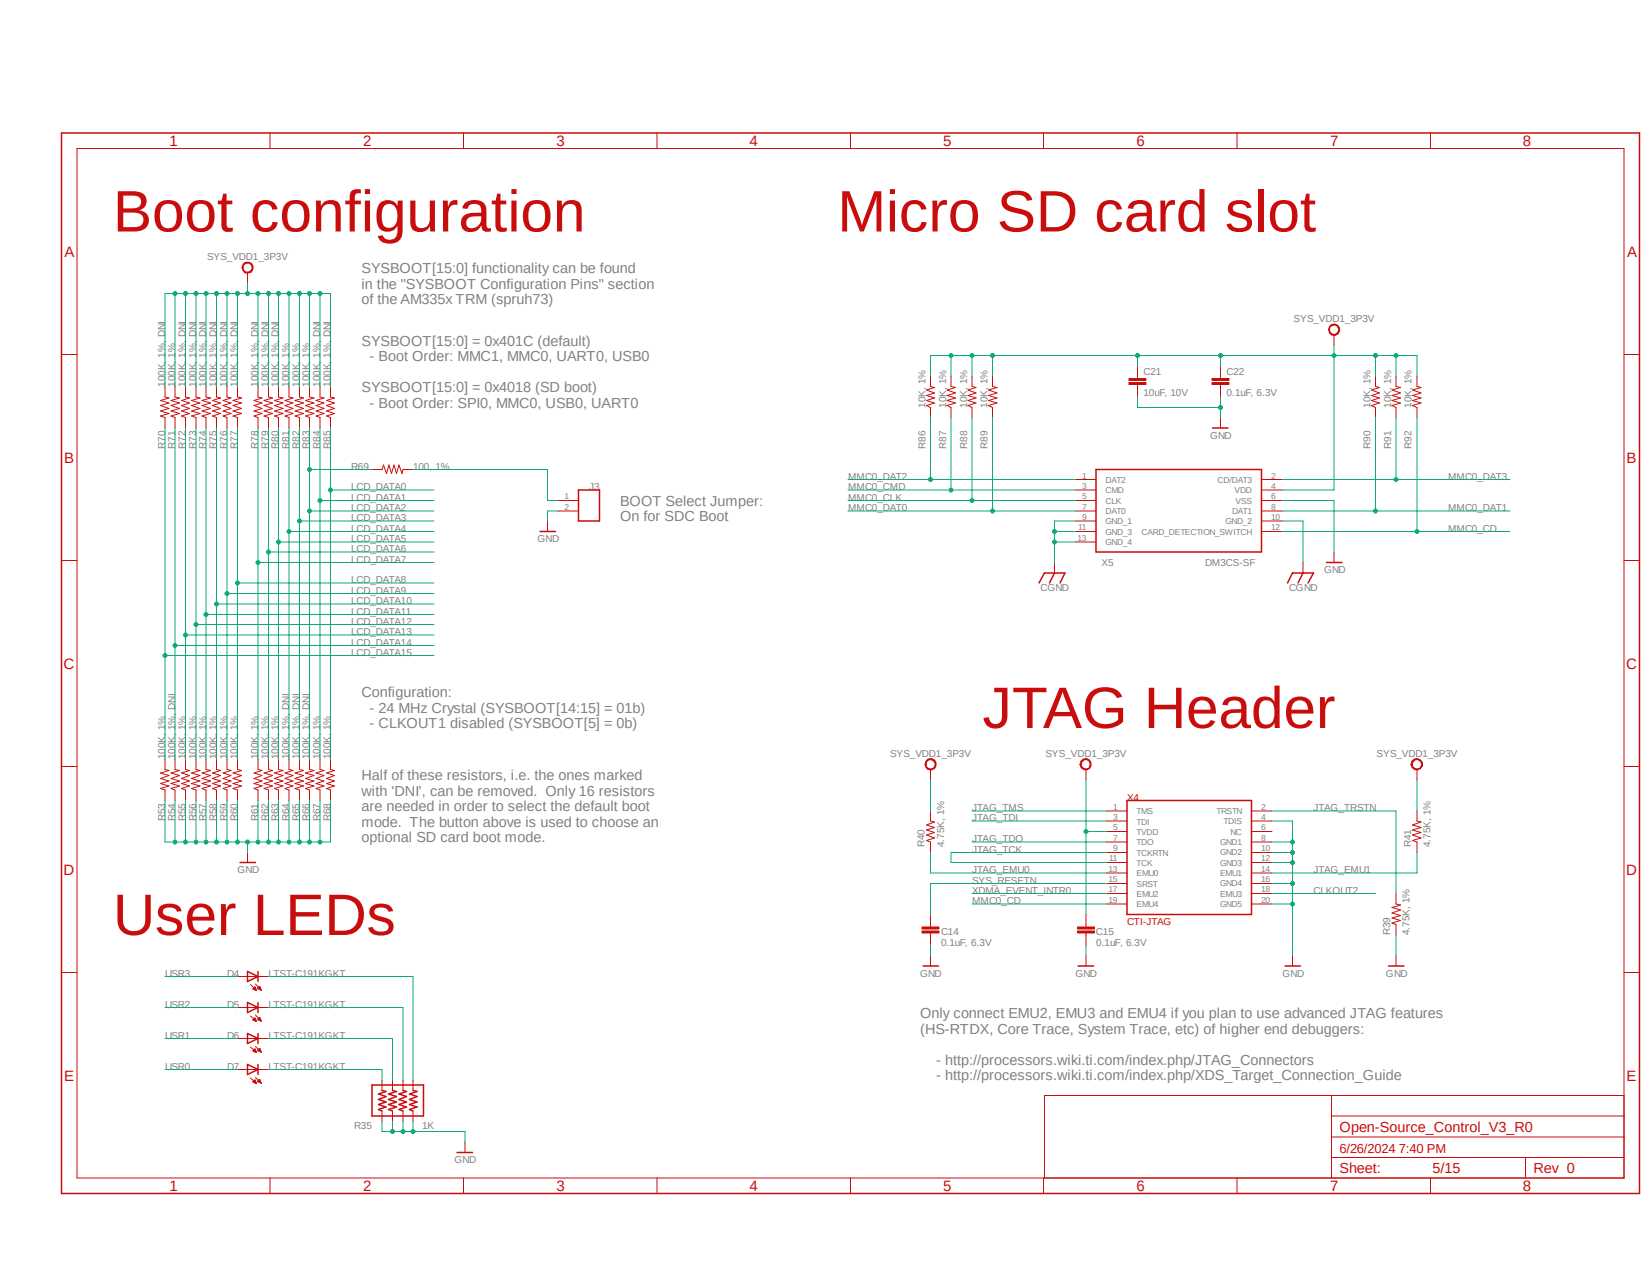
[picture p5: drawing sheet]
<svg xmlns="http://www.w3.org/2000/svg" width="279mm" height="216mm" viewBox="0 0 279 216" stroke-linecap="round" stroke-linejoin="round" font-family="sans-serif">
<path d="M59.6 8.4l-51.2 64.5M228.3 8.4l51.2 64.5" fill="none" stroke="#fff" stroke-width=".17"/>
<g fill="none" stroke="#c90d0c" stroke-width=".17">
<path d="M13 25.1h262v174.4h-262zM45.7 22.5v2.6M78.5 22.5v2.6M111.3 22.5v2.6M144 22.5v2.6M176.7 22.5v2.6M209.5 22.5v2.6M242.2 22.5v2.6M10.4 60h2.6M27.9 65.4v1.8l.7 .2-1.4 .4 1.4 .4-1.4 .5 1.4 .5-1.4 .4 1.4 .4-1.4 .4 .7 .3v1.8M29.6 65.4v1.8l.8 .2-1.4 .4 1.4 .4-1.4 .5 1.4 .5-1.4 .4 1.4 .4-1.4 .4 .6 .3v1.8M31.4 65.4v1.8l.7 .2-1.4 .4 1.4 .4-1.4 .5 1.4 .5-1.4 .4 1.4 .4-1.4 .4 .7 .3v1.8"/>
<path d="M33.2 65.4v1.8l.7 .2-1.5 .4 1.5 .4-1.5 .5 1.5 .5-1.5 .4 1.5 .4-1.5 .4 .8 .3v1.8M34.9 65.4v1.8l.7 .2-1.4 .4 1.4 .4-1.4 .5 1.4 .5-1.4 .4 1.4 .4-1.4 .4 .7 .3v1.8M36.7 65.4v1.8l.6 .2-1.3 .4 1.3 .4-1.3 .5 1.3 .5-1.3 .4 1.3 .4-1.3 .4 .7 .3v1.8M38.4 65.4v1.8l.7 .2-1.3 .4 1.3 .4-1.3 .5 1.3 .5-1.3 .4 1.3 .4-1.3 .4 .6 .3v1.8M40.2 65.4v1.8l.7 .2-1.4 .4 1.4 .4-1.4 .5 1.4 .5-1.4 .4 1.4 .4-1.4 .4 .7 .3v1.8M43.7 65.4v1.8l.7 .2-1.4 .4 1.4 .4-1.4 .5 1.4 .5-1.4 .4 1.4 .4-1.4 .4 .7 .3v1.8M45.5 65.4v1.8l.6 .2-1.4 .4 1.4 .4-1.4 .5 1.4 .5-1.4 .4 1.4 .4-1.4 .4 .8 .3v1.8M47.2 65.4v1.8l.7 .2-1.4 .4 1.4 .4-1.4 .5 1.4 .5-1.4 .4 1.4 .4-1.4 .4 .7 .3v1.8M48.9 65.4v1.8l.7 .2-1.3 .4 1.3 .4-1.3 .5 1.3 .5-1.3 .4 1.3 .4-1.3 .4 .6 .3v1.8M50.7 65.4v1.8l.7 .2-1.4 .4 1.4 .4-1.4 .5 1.4 .5-1.4 .4 1.4 .4-1.4 .4 .7 .3v1.8M52.4 65.4v1.8l.8 .2-1.5 .4 1.5 .4-1.5 .5 1.5 .5-1.5 .4 1.5 .4-1.5 .4 .7 .3v1.8M54.2 65.4v1.8l.7 .2-1.4 .4 1.4 .4-1.4 .5 1.4 .5-1.4 .4 1.4 .4-1.4 .4 .7 .3v1.8"/>
<path d="M56 65.4v1.8l.6 .2-1.3 .4 1.3 .4-1.3 .5 1.3 .5-1.3 .4 1.3 .4-1.3 .4 .7 .3v1.8M63 79.5h1.7l.2-.8 .5 1.5 .5-1.5 .4 1.5 .4-1.5 .4 1.5 .5-1.5 .5 1.5 .1-.7h1.7M157.6 63.7v1.7l.6 .2-1.3 .4 1.3 .5-1.3 .5 1.3 .4-1.3 .4 1.3 .4-1.3 .5 .7 .3v1.7M161 63.7v1.7l.8 .2-1.4 .4 1.4 .5-1.4 .5 1.4 .4-1.4 .4 1.4 .4-1.4 .5 .6 .3v1.7M164.6 63.7v1.7l.7 .2-1.4 .4 1.4 .5-1.4 .5 1.4 .4-1.4 .4 1.4 .4-1.4 .5 .7 .3v1.7M168.1 63.7v1.7l.7 .2-1.4 .4 1.4 .5-1.4 .5 1.4 .4-1.4 .4 1.4 .4-1.4 .5 .7 .3v1.7M191.2 64.1h2.9v.3h-2.9zM191.2 64.8h2.9v.3h-2.9zM192.6 62v2.1M192.6 65.1v2.1M205.2 64.1h2.9v.3h-2.9zM205.2 64.8h2.9v.3h-2.9z"/>
<path d="M206.7 62v2.1M206.7 65.1v2.1M206.7 70.7v1.8M232.9 63.7v1.7l.7 .2-1.4 .4 1.4 .5-1.4 .5 1.4 .4-1.4 .4 1.4 .4-1.4 .5 .7 .3v1.7M236.4 63.7v1.7l.8 .2-1.5 .4 1.5 .5-1.5 .5 1.5 .4-1.5 .4 1.5 .4-1.5 .5 .7 .3v1.7M239.9 63.7v1.7l.7 .2-1.4 .4 1.4 .5-1.4 .5 1.4 .4-1.4 .4 1.4 .4-1.4 .5 .7 .3v1.7M275 60h2.6M10.4 94.9h2.6M275 94.9h2.6M10.4 129.8h2.6M27.9 128.5v1.8l.7 .2-1.4 .4 1.4 .4-1.4 .5 1.4 .4-1.4 .5 1.4 .4-1.4 .4 .7 .3v1.8M29.6 128.5v1.8l.8 .2-1.4 .4 1.4 .4-1.4 .5 1.4 .4-1.4 .5 1.4 .4-1.4 .4 .6 .3v1.8"/>
<path d="M31.4 128.5v1.8l.7 .2-1.4 .4 1.4 .4-1.4 .5 1.4 .4-1.4 .5 1.4 .4-1.4 .4 .7 .3v1.8M33.2 128.5v1.8l.7 .2-1.5 .4 1.5 .4-1.5 .5 1.5 .4-1.5 .5 1.5 .4-1.5 .4 .8 .3v1.8M34.9 128.5v1.8l.7 .2-1.4 .4 1.4 .4-1.4 .5 1.4 .4-1.4 .5 1.4 .4-1.4 .4 .7 .3v1.8M36.7 128.5v1.8l.6 .2-1.3 .4 1.3 .4-1.3 .5 1.3 .4-1.3 .5 1.3 .4-1.3 .4 .7 .3v1.8M38.4 128.5v1.8l.7 .2-1.3 .4 1.3 .4-1.3 .5 1.3 .4-1.3 .5 1.3 .4-1.3 .4 .6 .3v1.8M40.2 128.5v1.8l.7 .2-1.4 .4 1.4 .4-1.4 .5 1.4 .4-1.4 .5 1.4 .4-1.4 .4 .7 .3v1.8M43.7 128.5v1.8l.7 .2-1.4 .4 1.4 .4-1.4 .5 1.4 .4-1.4 .5 1.4 .4-1.4 .4 .7 .3v1.8M45.5 128.5v1.8l.6 .2-1.4 .4 1.4 .4-1.4 .5 1.4 .4-1.4 .5 1.4 .4-1.4 .4 .8 .3v1.8M47.2 128.5v1.8l.7 .2-1.4 .4 1.4 .4-1.4 .5 1.4 .4-1.4 .5 1.4 .4-1.4 .4 .7 .3v1.8M48.9 128.5v1.8l.7 .2-1.3 .4 1.3 .4-1.3 .5 1.3 .4-1.3 .5 1.3 .4-1.3 .4 .6 .3v1.8M50.7 128.5v1.8l.7 .2-1.4 .4 1.4 .4-1.4 .5 1.4 .4-1.4 .5 1.4 .4-1.4 .4 .7 .3v1.8M52.4 128.5v1.8l.8 .2-1.5 .4 1.5 .4-1.5 .5 1.5 .4-1.5 .5 1.5 .4-1.5 .4 .7 .3v1.8"/>
<path d="M54.2 128.5v1.8l.7 .2-1.4 .4 1.4 .4-1.4 .5 1.4 .4-1.4 .5 1.4 .4-1.4 .4 .7 .3v1.8M56 128.5v1.8l.6 .2-1.3 .4 1.3 .4-1.3 .5 1.3 .4-1.3 .5 1.3 .4-1.3 .4 .7 .3v1.8M157.6 137.3v1.7l.6 .2-1.3 .5 1.3 .4-1.3 .4 1.3 .5-1.3 .4 1.3 .5-1.3 .4 .7 .3v1.8M187.4 137.3h3.4M187.4 139h3.4M211.9 137.3h3.5M211.9 139h3.5M239.9 137.3v1.7l.7 .2-1.4 .5 1.4 .4-1.4 .4 1.4 .5-1.4 .4 1.4 .5-1.4 .4 .7 .3v1.8M275 129.8h2.6M41.9 144.4v1.6M156.1 157h2.9v.3h-2.9zM156.1 157.6h2.9v.4h-2.9z"/>
<path d="M157.6 154.9v2.1M157.6 158v2.1M182.5 157h2.8v.3h-2.8zM182.5 157.6h2.8v.4h-2.8zM183.9 154.9v2.1M183.9 158v2.1M187.4 140.8h3.4M187.4 142.6h3.4M187.4 144.4h3.4M187.4 146h3.4M187.4 147.8h3.4M187.4 149.6h3.4"/>
<path d="M187.4 151.3h3.4M187.4 153.1h3.4M211.9 140.8h3.5M211.9 142.6h3.5M211.9 144.4h3.5M211.9 146h3.5M211.9 147.8h3.5M211.9 149.6h3.5M211.9 151.3h3.5M211.9 153.1h3.5M236.4 151.3v1.8l.8 .1-1.5 .5 1.5 .4-1.5 .5 1.5 .4-1.5 .4 1.5 .5-1.5 .4 .7 .2v1.8M10.4 164.7h2.6"/>
<path d="M40.2 175.9h5.3M40.2 165.4h5.3M40.2 170.6h5.3M42.4 177.3l1 .9M42.4 166.7l1 1M42.4 172l1 1M42.8 178l.6 .2M42.8 178h.5M42.8 177.9h.5M42.8 167.5l.6 .2M42.8 167.5h.5M42.8 167.4h.5"/>
<path d="M42.8 172.7l.6 .3M42.8 172.7h.5M42.8 172.6h.5M42.9 177.8h.4M42.9 167.3h.4M42.9 172.6h.4M43 178.1h.3M43 177.7h.2M43 167.6h.3M43 167.2h.2M43 172.8h.3M43 172.5h.2"/>
<path d="M43.1 177.6h.1M43.1 167.1h.1M43.1 172.4h.1M43.2 177.6l-.4 .4M43.2 177.6l.2 .6M43.2 178.1h.2M43.2 167.1l-.4 .4M43.2 167.1l.2 .6M43.2 167.6h.2M43.2 172.4l-.4 .3M43.2 172.4l.2 .6M43.2 172.9h.2"/>
<path d="M43.3 177.2l1 1M43.3 166.6l.9 1M43.3 171.9l.9 1M43.6 177.9h.5M43.6 167.3h.5M43.6 172.6h.5M43.6 172.6l.6 .3M43.7 177.8h.3M43.7 177.7h.3M43.7 167.4h.4M43.7 167.2h.3M43.7 172.6h.3"/>
<path d="M43.7 172.5h.3M43.8 178h.4M43.8 167.5h.4M43.8 172.7h.4M43.9 167h.1M43.9 172.3h.1M43.9 177.5l.1 .1h-.1M43.9 177.5l.3 .6-.6-.2M43.9 177.5l-.3 .4M43.9 167l.1 .1h-.1M43.9 167l-.3 .4 .6 .2M43.9 167l.3 .6"/>
<path d="M43.9 172.3l.1 .1h-.1M43.9 172.3l-.3 .3M43.9 172.3l.3 .6M44 178.1h.2M44 167.6h.2M44 172.8h.2M44.2 167.6l.1 .1M44.2 172.9l.1 .1M157.6 161.8v1.8M183.9 161.8v1.8M218.9 161.8v1.8M236.4 161.8v1.8"/>
<path d="M275 164.7h2.6M40.2 181.1h5.3M42.4 182.5l1 1M42.8 183.2l.6 .3M42.8 183.2h.5M42.8 183.1h.5M42.9 183.3h.4M42.9 183h.4M43 183h.2M43.1 182.9h.1M43.2 182.9l-.4 .3M43.2 182.9l.2 .6"/>
<path d="M43.2 183.4h.2M43.3 182.5l1 1M43.6 183.1h.5M43.7 183h.3M43.8 183.2h.3M43.9 183.3h.3M43.9 182.8l.1 .1h-.1M43.9 182.8l.3 .6-.6-.3M43.9 182.8l-.3 .3M45.7 199.5v2.6M78.5 199.5v2.6M78.7 193.4v1.8"/>
<path d="M111.3 199.5v2.6M144 199.5v2.6M176.7 199.5v2.6M209.5 199.5v2.6M225.5 196h49.5M225.5 185.5v14M225.5 192.5h49.5M225.5 189h49.5M242.2 199.5v2.6M258.3 196v3.5M275 185.5h-98.1v14"/>
</g>
<path d="M191.2 64.3h2.9M191.2 64.9h2.9M205.2 64.3h2.9M205.2 64.9h2.9M156.1 157.1h2.9M156.1 157.8h2.9M182.5 157.1h2.8M182.5 157.8h2.8" fill="none" stroke="#c90d0c" stroke-width=".34"/>
<g fill="none" stroke="#c90d0c" stroke-width=".25">
<path d="M10.4 22.5h267.2v179.6h-267.2zM205.3 72.5h2.6M190.8 135.6h21.1v19.3h-21.1zM40.6 146h2.7M41.9 175l1.8 .9-1.8 .8zM41.9 164.5l1.8 .9-1.8 .8zM41.9 169.8l1.8 .8-1.8 .8zM43.7 164.5v1.7M43.7 169.8v1.6M43.7 175v1.7M156.3 163.6h2.6M182.5 163.6h2.7"/>
<path d="M217.6 163.6h2.6M235.1 163.6h2.6M41.9 180.3l1.8 .8-1.8 .8zM43.7 180.3v1.6M77.4 195.2h2.6"/>
</g>
<path d="M41.1 44.8l.4-.4h.6a1 1 0 0 1 .5 1.7l-.5 .1h-.6l-.4-.4-.1-.5h.1l.1-.4 .4-.3 .5-.1 .3 .2 .3 .4v.5l-.3 .3-.3 .2h-.5l-.4-.4-.1-.4h-.1z" fill-rule="evenodd" fill="#c90d0c"/>
<path d="M41.1 44.8l.4-.4h.6a1 1 0 0 1 .5 1.7l-.5 .1h-.6l-.4-.4-.1-.5h.1l.1-.4 .4-.3 .5-.1 .3 .2 .3 .4v.5l-.3 .3-.3 .2h-.5l-.4-.4-.1-.4h-.1zM41.9 46.2v1.7" fill="none" stroke="#c90d0c" stroke-width=".17"/>
<path d="M156.8 128.9l.3-.4 .6-.1 .5 .3 .3 .4v.6l-.3 .4-.5 .3-.6-.1-.3-.3-.2-.5h.2l.1-.5 .3-.3a.83 .83 0 0 1 1.1 .9l-.2 .4a.78 .78 0 0 1-.8 .1 .78 .78 0 0 1-.5-.6h-.2z" fill-rule="evenodd" fill="#c90d0c"/>
<path d="M156.8 128.9l.3-.4 .6-.1 .5 .3 .3 .4v.6l-.3 .4-.5 .3-.6-.1-.3-.3-.2-.5h.2l.1-.5 .3-.3a.83 .83 0 0 1 1.1 .9l-.2 .4a.78 .78 0 0 1-.8 .1 .78 .78 0 0 1-.5-.6h-.2zM157.6 130.3v1.8" fill="none" stroke="#c90d0c" stroke-width=".17"/>
<path d="M183 128.9l.5-.4 .5-.1 .5 .3 .2 .4v.6l-.2 .4a.97 .97 0 0 1-1 .2 .97 .97 0 0 1-.6-.8h.1l.2-.5 .4-.3 .4-.1a.83 .83 0 0 1 .6 .8 .83 .83 0 0 1-.6 .8l-.4-.1-.4-.2-.2-.4h-.1z" fill-rule="evenodd" fill="#c90d0c"/>
<path d="M183 128.9l.5-.4 .5-.1 .5 .3 .2 .4v.6l-.2 .4a.97 .97 0 0 1-1 .2 .97 .97 0 0 1-.6-.8h.1l.2-.5 .4-.3 .4-.1a.83 .83 0 0 1 .6 .8 .83 .83 0 0 1-.6 .8l-.4-.1-.4-.2-.2-.4h-.1zM183.9 130.3v1.8" fill="none" stroke="#c90d0c" stroke-width=".17"/>
<path d="M239.1 128.9a.97 .97 0 0 1 1.6 0 .97 .97 0 0 1-.7 1.5l-.5-.1-.4-.3-.2-.5h.2l.2-.5 .3-.3a.83 .83 0 0 1 1.1 .9l-.2 .4a.86 .86 0 0 1-1.4-.5h-.2z" fill-rule="evenodd" fill="#c90d0c"/>
<g fill="none" stroke="#c90d0c" stroke-width=".17">
<path d="M92.7 88.2v1.8M94.5 84.8h3.5M94.5 86.5h3.5M178.6 95.2v1.8M182.1 84.8h3.5M182.1 86.5h3.5M182.1 81.2h3.5M182.1 83h3.5M182.1 88.2h3.5M182.1 90h3.5M182.1 91.8h3.5M213.6 84.8h3.6"/>
<path d="M213.6 86.5h3.6M213.6 81.2h3.6M213.6 83h3.6M213.6 88.2h3.6M213.6 90h3.6M220.6 95.2v1.8M225.9 93.5v1.7M239.1 128.9a.97 .97 0 0 1 1.6 0 .97 .97 0 0 1-.7 1.5l-.5-.1-.4-.3-.2-.5h.2l.2-.5 .3-.3a.83 .83 0 0 1 1.1 .9l-.2 .4a.86 .86 0 0 1-1.4-.5h-.2zM239.9 130.3v1.8"/>
</g>
<path d="M185.6 79.5h28v14h-28zM91.4 90h2.7M98 83h3.5v5.2h-3.5zM175.9 98.7l1-1.7h3.4l-.8 1.7M178.6 97l-.9 1.7M218 98.7l.9-1.7h3.5l-.9 1.7M220.6 97l-.8 1.7M224.6 95.2h2.6" fill="none" stroke="#c90d0c" stroke-width=".25"/>
<path d="M225.1 55.3l.4-.4h.6l.5 .2 .2 .4v.6l-.2 .5-.5 .2-.6-.1-.4-.3-.1-.6h.1l.1-.4 .4-.3 .5-.1 .3 .2a.84 .84 0 0 1-.3 1.4h-.5l-.4-.4-.1-.4h-.1z" fill-rule="evenodd" fill="#c90d0c"/>
<path d="M225.1 55.3l.4-.4h.6l.5 .2 .2 .4v.6l-.2 .5-.5 .2-.6-.1-.4-.3-.1-.6h.1l.1-.4 .4-.3 .5-.1 .3 .2a.84 .84 0 0 1-.3 1.4h-.5l-.4-.4-.1-.4h-.1zM225.9 56.7v1.7M64.7 182.9v1.8M64.7 188.1v1.8M66.5 182.9v1.8M66.5 188.1v1.8M68.2 182.9v1.8M68.2 188.1v1.8M69.9 182.9v1.8M69.9 188.1v1.8" fill="none" stroke="#c90d0c" stroke-width=".17"/>
<path d="M63 183.7h8.7v5.3h-8.7zM64.7 184.7l.7 .1-1.3 .5 1.3 .4-1.3 .5 1.3 .4-1.3 .4 1.3 .5-1.3 .4 .6 .2M66.5 184.7l.6 .1-1.3 .5 1.3 .4-1.3 .5 1.3 .4-1.3 .4 1.3 .5-1.3 .4 .7 .2M68.2 184.7l.6 .1-1.2 .5 1.2 .4-1.2 .5 1.2 .4-1.2 .4 1.2 .5-1.2 .4 .6 .2M69.9 184.7l.7 .1-1.3 .5 1.3 .4-1.3 .5 1.3 .4-1.3 .4 1.3 .5-1.3 .4 .6 .2" fill="none" stroke="#c90d0c" stroke-width=".25"/>
<path d="M215.4 139h3.5M215.4 142.6h3.5v19.2M215.4 144.4h3.5M215.4 146h3.5M215.4 149.6h3.5M215.4 153.1h3.5M236.4 158.3v3.5M157.6 160.1v1.7M183.9 160.1v1.7" fill="none" stroke="#0dab76" stroke-width=".17"/>
<circle cx="218.9" cy="144.4" r=".33" fill="#0dab76"/>
<circle cx="218.9" cy="144.4" r=".33" fill="none" stroke="#0dab76" stroke-width=".17"/>
<circle cx="218.9" cy="146" r=".33" fill="#0dab76"/>
<circle cx="218.9" cy="146" r=".33" fill="none" stroke="#0dab76" stroke-width=".17"/>
<circle cx="218.9" cy="149.6" r=".33" fill="#0dab76"/>
<circle cx="218.9" cy="149.6" r=".33" fill="none" stroke="#0dab76" stroke-width=".17"/>
<circle cx="218.9" cy="153.1" r=".33" fill="#0dab76"/>
<g fill="none" stroke="#0dab76" stroke-width=".17">
<path d="M218.9 139v3.6"/>
<circle cx="218.9" cy="153.1" r=".33"/>
</g>
<circle cx="218.9" cy="142.6" r=".33" fill="#0dab76"/>
<g fill="none" stroke="#0dab76" stroke-width=".17">
<path d="M27.9 135.6v7h28.1v-7M29.6 135.6v7M31.4 135.6v7M33.2 135.6v7M34.9 135.6v7M36.7 135.6v7M38.4 135.6v7M40.2 135.6v7M43.7 135.6v7M45.5 135.6v7M47.2 135.6v7M48.9 135.6v7"/>
<path d="M50.7 135.6v7M52.4 135.6v7M54.2 135.6v7M41.9 142.6v1.8"/>
<circle cx="218.9" cy="142.6" r=".33"/>
</g>
<circle cx="54.2" cy="142.6" r=".33" fill="#0dab76"/>
<circle cx="54.2" cy="142.6" r=".33" fill="none" stroke="#0dab76" stroke-width=".17"/>
<circle cx="52.4" cy="142.6" r=".33" fill="#0dab76"/>
<circle cx="52.4" cy="142.6" r=".33" fill="none" stroke="#0dab76" stroke-width=".17"/>
<circle cx="50.7" cy="142.6" r=".33" fill="#0dab76"/>
<circle cx="50.7" cy="142.6" r=".33" fill="none" stroke="#0dab76" stroke-width=".17"/>
<circle cx="48.9" cy="142.6" r=".33" fill="#0dab76"/>
<circle cx="48.9" cy="142.6" r=".33" fill="none" stroke="#0dab76" stroke-width=".17"/>
<circle cx="47.2" cy="142.6" r=".33" fill="#0dab76"/>
<circle cx="47.2" cy="142.6" r=".33" fill="none" stroke="#0dab76" stroke-width=".17"/>
<circle cx="45.5" cy="142.6" r=".33" fill="#0dab76"/>
<circle cx="45.5" cy="142.6" r=".33" fill="none" stroke="#0dab76" stroke-width=".17"/>
<circle cx="43.7" cy="142.6" r=".33" fill="#0dab76"/>
<circle cx="43.7" cy="142.6" r=".33" fill="none" stroke="#0dab76" stroke-width=".17"/>
<circle cx="41.9" cy="142.6" r=".33" fill="#0dab76"/>
<circle cx="41.9" cy="142.6" r=".33" fill="none" stroke="#0dab76" stroke-width=".17"/>
<circle cx="40.2" cy="142.6" r=".33" fill="#0dab76"/>
<circle cx="40.2" cy="142.6" r=".33" fill="none" stroke="#0dab76" stroke-width=".17"/>
<circle cx="38.4" cy="142.6" r=".33" fill="#0dab76"/>
<circle cx="38.4" cy="142.6" r=".33" fill="none" stroke="#0dab76" stroke-width=".17"/>
<circle cx="36.7" cy="142.6" r=".33" fill="#0dab76"/>
<circle cx="36.7" cy="142.6" r=".33" fill="none" stroke="#0dab76" stroke-width=".17"/>
<circle cx="34.9" cy="142.6" r=".33" fill="#0dab76"/>
<circle cx="34.9" cy="142.6" r=".33" fill="none" stroke="#0dab76" stroke-width=".17"/>
<circle cx="33.2" cy="142.6" r=".33" fill="#0dab76"/>
<circle cx="33.2" cy="142.6" r=".33" fill="none" stroke="#0dab76" stroke-width=".17"/>
<circle cx="31.4" cy="142.6" r=".33" fill="#0dab76"/>
<circle cx="31.4" cy="142.6" r=".33" fill="none" stroke="#0dab76" stroke-width=".17"/>
<circle cx="29.6" cy="142.6" r=".33" fill="#0dab76"/>
<g fill="none" stroke="#0dab76" stroke-width=".17">
<path d="M192.6 67.2v1.8h14.1M206.7 67.2v3.5"/>
<circle cx="29.6" cy="142.6" r=".33"/>
</g>
<circle cx="206.7" cy="69" r=".33" fill="#0dab76"/>
<g fill="none" stroke="#0dab76" stroke-width=".17">
<path d="M94.5 86.5h-1.8v1.7M217.2 84.8h8.7v8.7M66.5 189.9v1.7h3.4v-1.7M68.2 189.9v1.7M78.7 191.6v1.8"/>
<circle cx="206.7" cy="69" r=".33"/>
</g>
<circle cx="68.2" cy="191.6" r=".33" fill="#0dab76"/>
<g fill="none" stroke="#0dab76" stroke-width=".17">
<path d="M64.7 189.9v1.7h1.8"/>
<circle cx="68.2" cy="191.6" r=".33"/>
</g>
<circle cx="66.5" cy="191.6" r=".33" fill="#0dab76"/>
<g fill="none" stroke="#0dab76" stroke-width=".17">
<path d="M69.9 191.6h8.8"/>
<circle cx="66.5" cy="191.6" r=".33"/>
</g>
<circle cx="69.9" cy="191.6" r=".33" fill="#0dab76"/>
<g fill="none" stroke="#0dab76" stroke-width=".17">
<path d="M236.4 70.7v10.5M217.2 81.2h38.5M164.6 139h22.8M164.6 137.3h22.8M215.4 137.3h21v14M157.6 144.4v3.4h29.8M164.6 142.6h22.8M187.4 144.4h-26.4v1.6h26.4M239.9 144.4v3.4h-24.5M27.9 175.9h12.3M27.9 170.6h12.3M27.9 165.4h12.3"/>
<path d="M27.9 181.1h12.3"/>
<circle cx="69.9" cy="191.6" r=".33"/>
</g>
<circle cx="236.4" cy="81.2" r=".33" fill="#0dab76"/>
<g fill="none" stroke="#0dab76" stroke-width=".17">
<path d="M157.6 70.7v10.5M143.6 81.2h38.5"/>
<circle cx="236.4" cy="81.2" r=".33"/>
</g>
<circle cx="157.6" cy="81.2" r=".33" fill="#0dab76"/>
<g fill="none" stroke="#0dab76" stroke-width=".17">
<path d="M232.9 70.7v15.8M217.2 86.5h38.5"/>
<circle cx="157.6" cy="81.2" r=".33"/>
</g>
<circle cx="232.9" cy="86.5" r=".33" fill="#0dab76"/>
<g fill="none" stroke="#0dab76" stroke-width=".17">
<path d="M168.1 70.7v15.8M143.6 86.5h38.5"/>
<circle cx="232.9" cy="86.5" r=".33"/>
</g>
<circle cx="168.1" cy="86.5" r=".33" fill="#0dab76"/>
<g fill="none" stroke="#0dab76" stroke-width=".17">
<path d="M161 70.7v12.3M143.6 83h38.5"/>
<circle cx="168.1" cy="86.5" r=".33"/>
</g>
<circle cx="161" cy="83" r=".33" fill="#0dab76"/>
<g fill="none" stroke="#0dab76" stroke-width=".17">
<path d="M164.6 70.7v14.1M143.6 84.8h38.5"/>
<circle cx="161" cy="83" r=".33"/>
</g>
<circle cx="164.6" cy="84.8" r=".33" fill="#0dab76"/>
<g fill="none" stroke="#0dab76" stroke-width=".17">
<path d="M239.9 70.7v19.3M217.2 90h38.5M164.6 153.1h22.8"/>
<circle cx="164.6" cy="84.8" r=".33"/>
</g>
<circle cx="240" cy="90" r=".33" fill="#0dab76"/>
<g fill="none" stroke="#0dab76" stroke-width=".17">
<path d="M56 72.5v56M56 83h17.5M164.6 151.3h22.8M187.4 149.6h-29.8v5.3M215.4 151.3h17.5"/>
<circle cx="240" cy="90" r=".33"/>
</g>
<circle cx="56" cy="83" r=".33" fill="#0dab76"/>
<g fill="none" stroke="#0dab76" stroke-width=".17">
<path d="M54.2 72.5v56M54.2 84.8h19.3"/>
<circle cx="56" cy="83" r=".33"/>
</g>
<circle cx="54.2" cy="84.8" r=".33" fill="#0dab76"/>
<g fill="none" stroke="#0dab76" stroke-width=".17">
<path d="M52.4 72.5v56M52.4 86.5h21.1"/>
<circle cx="54.2" cy="84.8" r=".33"/>
</g>
<circle cx="52.4" cy="86.5" r=".33" fill="#0dab76"/>
<g fill="none" stroke="#0dab76" stroke-width=".17">
<path d="M52.4 79.5h10.6"/>
<circle cx="52.4" cy="86.5" r=".33"/>
</g>
<circle cx="52.4" cy="79.5" r=".33" fill="#0dab76"/>
<g fill="none" stroke="#0dab76" stroke-width=".17">
<path d="M50.7 72.5v56M50.7 88.2h22.8"/>
<circle cx="52.4" cy="79.5" r=".33"/>
</g>
<circle cx="50.7" cy="88.2" r=".33" fill="#0dab76"/>
<g fill="none" stroke="#0dab76" stroke-width=".17">
<path d="M48.9 72.5v56M48.9 90h24.6"/>
<circle cx="50.7" cy="88.2" r=".33"/>
</g>
<circle cx="48.9" cy="90" r=".33" fill="#0dab76"/>
<g fill="none" stroke="#0dab76" stroke-width=".17">
<path d="M47.2 72.5v56M47.2 91.8h26.3"/>
<circle cx="48.9" cy="90" r=".33"/>
</g>
<circle cx="47.2" cy="91.8" r=".33" fill="#0dab76"/>
<g fill="none" stroke="#0dab76" stroke-width=".17">
<path d="M45.5 72.5v56M45.5 93.5h28"/>
<circle cx="47.2" cy="91.8" r=".33"/>
</g>
<circle cx="45.5" cy="93.5" r=".33" fill="#0dab76"/>
<g fill="none" stroke="#0dab76" stroke-width=".17">
<path d="M43.7 72.5v56M43.7 95.2h29.8"/>
<circle cx="45.5" cy="93.5" r=".33"/>
</g>
<circle cx="43.7" cy="95.2" r=".33" fill="#0dab76"/>
<g fill="none" stroke="#0dab76" stroke-width=".17">
<path d="M40.2 72.5v56M40.2 98.7h33.3"/>
<circle cx="43.7" cy="95.2" r=".33"/>
</g>
<circle cx="40.2" cy="98.7" r=".33" fill="#0dab76"/>
<g fill="none" stroke="#0dab76" stroke-width=".17">
<path d="M38.4 72.5v56M38.4 100.5h35.1"/>
<circle cx="40.2" cy="98.7" r=".33"/>
</g>
<circle cx="38.4" cy="100.5" r=".33" fill="#0dab76"/>
<g fill="none" stroke="#0dab76" stroke-width=".17">
<path d="M36.7 72.5v56M36.7 102.3h36.8"/>
<circle cx="38.4" cy="100.5" r=".33"/>
</g>
<circle cx="36.7" cy="102.3" r=".33" fill="#0dab76"/>
<g fill="none" stroke="#0dab76" stroke-width=".17">
<path d="M34.9 72.5v56M34.9 104.1h38.6"/>
<circle cx="36.7" cy="102.3" r=".33"/>
</g>
<circle cx="34.9" cy="104.1" r=".33" fill="#0dab76"/>
<g fill="none" stroke="#0dab76" stroke-width=".17">
<path d="M33.2 72.5v56M33.2 105.7h40.3"/>
<circle cx="34.9" cy="104.1" r=".33"/>
</g>
<circle cx="33.2" cy="105.7" r=".33" fill="#0dab76"/>
<g fill="none" stroke="#0dab76" stroke-width=".17">
<path d="M31.4 72.5v56M31.4 107.5h42.1"/>
<circle cx="33.2" cy="105.7" r=".33"/>
</g>
<circle cx="31.4" cy="107.5" r=".33" fill="#0dab76"/>
<g fill="none" stroke="#0dab76" stroke-width=".17">
<path d="M29.6 72.5v56M29.6 109.3h43.9"/>
<circle cx="31.4" cy="107.5" r=".33"/>
</g>
<circle cx="29.6" cy="109.3" r=".33" fill="#0dab76"/>
<g fill="none" stroke="#0dab76" stroke-width=".17">
<path d="M27.9 72.5v56M27.9 111h45.6"/>
<circle cx="29.6" cy="109.3" r=".33"/>
</g>
<circle cx="27.9" cy="111" r=".33" fill="#0dab76"/>
<g fill="none" stroke="#0dab76" stroke-width=".17">
<path d="M178.6 90h3.5M182.1 88.2h-3.5v7M217.2 88.2h3.4v7"/>
<circle cx="27.9" cy="111" r=".33"/>
</g>
<circle cx="178.6" cy="90" r=".33" fill="#0dab76"/>
<g fill="none" stroke="#0dab76" stroke-width=".17">
<path d="M178.6 91.8h3.5"/>
<circle cx="178.6" cy="90" r=".33"/>
</g>
<circle cx="178.6" cy="91.8" r=".33" fill="#0dab76"/>
<g fill="none" stroke="#0dab76" stroke-width=".17">
<path d="M29.6 49.7v15.7M31.4 49.7v15.7M33.2 49.7v15.7M34.9 49.7v15.7M36.7 49.7v15.7M38.4 49.7v15.7M40.2 49.7v15.7M41.9 47.9v1.8M43.7 49.7v15.7M45.5 49.7v15.7M47.2 49.7v15.7M48.9 49.7v15.7"/>
<path d="M50.7 49.7v15.7M52.4 49.7v15.7M54.2 49.7v15.7M27.9 65.4v-15.7h28.1v15.7M45.5 175.9h21v7M45.5 170.6h22.7v12.3M45.5 165.4h24.4v17.5M45.5 181.1h19.2v1.8"/>
<circle cx="178.6" cy="91.8" r=".33"/>
</g>
<circle cx="29.6" cy="49.7" r=".33" fill="#0dab76"/>
<circle cx="29.6" cy="49.7" r=".33" fill="none" stroke="#0dab76" stroke-width=".17"/>
<circle cx="31.4" cy="49.7" r=".33" fill="#0dab76"/>
<circle cx="31.4" cy="49.7" r=".33" fill="none" stroke="#0dab76" stroke-width=".17"/>
<circle cx="33.2" cy="49.7" r=".33" fill="#0dab76"/>
<circle cx="33.2" cy="49.7" r=".33" fill="none" stroke="#0dab76" stroke-width=".17"/>
<circle cx="34.9" cy="49.7" r=".33" fill="#0dab76"/>
<circle cx="34.9" cy="49.7" r=".33" fill="none" stroke="#0dab76" stroke-width=".17"/>
<circle cx="36.7" cy="49.7" r=".33" fill="#0dab76"/>
<circle cx="36.7" cy="49.7" r=".33" fill="none" stroke="#0dab76" stroke-width=".17"/>
<circle cx="38.4" cy="49.7" r=".33" fill="#0dab76"/>
<circle cx="38.4" cy="49.7" r=".33" fill="none" stroke="#0dab76" stroke-width=".17"/>
<circle cx="40.2" cy="49.7" r=".33" fill="#0dab76"/>
<circle cx="40.2" cy="49.7" r=".33" fill="none" stroke="#0dab76" stroke-width=".17"/>
<circle cx="43.7" cy="49.7" r=".33" fill="#0dab76"/>
<circle cx="43.7" cy="49.7" r=".33" fill="none" stroke="#0dab76" stroke-width=".17"/>
<circle cx="45.5" cy="49.7" r=".33" fill="#0dab76"/>
<circle cx="45.5" cy="49.7" r=".33" fill="none" stroke="#0dab76" stroke-width=".17"/>
<circle cx="47.2" cy="49.7" r=".33" fill="#0dab76"/>
<circle cx="47.2" cy="49.7" r=".33" fill="none" stroke="#0dab76" stroke-width=".17"/>
<circle cx="48.9" cy="49.7" r=".33" fill="#0dab76"/>
<circle cx="48.9" cy="49.7" r=".33" fill="none" stroke="#0dab76" stroke-width=".17"/>
<circle cx="50.7" cy="49.7" r=".33" fill="#0dab76"/>
<circle cx="50.7" cy="49.7" r=".33" fill="none" stroke="#0dab76" stroke-width=".17"/>
<circle cx="52.4" cy="49.7" r=".33" fill="#0dab76"/>
<circle cx="52.4" cy="49.7" r=".33" fill="none" stroke="#0dab76" stroke-width=".17"/>
<circle cx="54.2" cy="49.7" r=".33" fill="#0dab76"/>
<circle cx="54.2" cy="49.7" r=".33" fill="none" stroke="#0dab76" stroke-width=".17"/>
<circle cx="41.9" cy="49.7" r=".33" fill="#0dab76"/>
<g fill="none" stroke="#0dab76" stroke-width=".17">
<path d="M161 60.2v3.5M164.6 60.2v3.5M168.1 60.2v3.5M192.6 60.2h-35v3.5"/>
<circle cx="41.9" cy="49.7" r=".33"/>
</g>
<circle cx="161" cy="60.2" r=".33" fill="#0dab76"/>
<circle cx="161" cy="60.2" r=".33" fill="none" stroke="#0dab76" stroke-width=".17"/>
<circle cx="164.6" cy="60.2" r=".33" fill="#0dab76"/>
<circle cx="164.6" cy="60.2" r=".33" fill="none" stroke="#0dab76" stroke-width=".17"/>
<circle cx="168.1" cy="60.2" r=".33" fill="#0dab76"/>
<g fill="none" stroke="#0dab76" stroke-width=".17">
<path d="M192.6 62v-1.8h14.1v1.8"/>
<circle cx="168.1" cy="60.2" r=".33"/>
</g>
<circle cx="192.6" cy="60.2" r=".33" fill="#0dab76"/>
<g fill="none" stroke="#0dab76" stroke-width=".17">
<path d="M225.9 58.4v24.6h-8.7M206.7 60.2h19.2"/>
<circle cx="192.6" cy="60.2" r=".33"/>
</g>
<circle cx="206.7" cy="60.2" r=".33" fill="#0dab76"/>
<circle cx="206.7" cy="60.2" r=".33" fill="none" stroke="#0dab76" stroke-width=".17"/>
<circle cx="225.9" cy="60.2" r=".33" fill="#0dab76"/>
<g fill="none" stroke="#0dab76" stroke-width=".17">
<path d="M225.9 60.2h14v3.5M236.4 60.2v3.5"/>
<circle cx="225.9" cy="60.2" r=".33"/>
</g>
<circle cx="236.4" cy="60.2" r=".33" fill="#0dab76"/>
<g fill="none" stroke="#0dab76" stroke-width=".17">
<path d="M232.9 60.2v3.5"/>
<circle cx="236.4" cy="60.2" r=".33"/>
</g>
<circle cx="232.9" cy="60.2" r=".33" fill="#0dab76"/>
<g fill="none" stroke="#0dab76" stroke-width=".17">
<path d="M157.6 132.1v5.2M183.9 132.1v22.8M183.9 140.8h3.5"/>
<circle cx="232.9" cy="60.2" r=".33"/>
</g>
<circle cx="183.9" cy="140.8" r=".33" fill="#0dab76"/>
<g fill="none" stroke="#0dab76" stroke-width=".17">
<path d="M69.9 79.5h22.8v5.3h1.8M239.9 132.1v5.2"/>
<circle cx="183.9" cy="140.8" r=".33"/>
</g>
<g font-size="9.9" fill="#c90d0c">
<text x="19.1" y="39.2">Boot configuration</text>
<text x="141.8" y="39.2">Micro SD card slot</text>
<text x="166.4" y="123.3">JTAG Header</text>
<text x="19.1" y="158.3">User LEDs</text>
</g>
<g font-size="2.5" fill="#c90d0c">
<text x="28.7" y="24.7">1</text>
<text x="61.5" y="24.7">2</text>
<text x="94.2" y="24.7">3</text>
<text x="126.9" y="24.7">4</text>
<text x="159.7" y="24.7">5</text>
<text x="192.4" y="24.7">6</text>
<text x="225.2" y="24.7">7</text>
<text x="257.9" y="24.7">8</text>
<text x="10.9" y="43.4">A</text>
<text x="275.5" y="43.4">A</text>
<text x="10.8" y="78.3">B</text>
<text x="275.4" y="78.3">B</text>
<text x="10.8" y="113.2">C</text>
<text x="275.3" y="113.2">C</text>
<text x="10.8" y="148.1">D</text>
<text x="275.3" y="148.1">D</text>
<text x="10.8" y="183">E</text>
<text x="275.4" y="183">E</text>
<text x="226.8" y="191.6">Open-Source_Control_V3_R0</text>
<text x="28.7" y="201.7">1</text>
<text x="61.5" y="201.7">2</text>
<text x="94.2" y="201.7">3</text>
<text x="126.9" y="201.7">4</text>
<text x="159.7" y="201.7">5</text>
<text x="192.4" y="201.7">6</text>
<text x="225.2" y="201.7">7</text>
<text x="226.8" y="198.6">Sheet:</text>
<text x="242.6" y="198.6">5/15</text>
<text x="257.9" y="201.7">8</text>
<text x="259.7" y="198.6">Rev 0</text>
</g>
<g font-size="2.5" fill="#808080">
<text x="61.2" y="46.2">SYSBOOT[15:0] functionality can be found</text>
<text x="61.2" y="48.9">in the &quot;SYSBOOT Configuration Pins&quot; section</text>
<text x="61.2" y="51.5">of the AM335x TRM (spruh73)</text>
<text x="61.2" y="58.5">SYSBOOT[15:0] = 0x401C (default)</text>
<text x="62.6" y="61.1">- Boot Order: MMC1, MMC0, UART0, USB0</text>
<text x="61.2" y="66.4">SYSBOOT[15:0] = 0x4018 (SD boot)</text>
<text x="62.6" y="69">- Boot Order: SPI0, MMC0, USB0, UART0</text>
<text x="105" y="85.6">BOOT Select Jumper:</text>
<text x="105" y="88.2">On for SDC Boot</text>
<text x="61.2" y="118">Configuration:</text>
<text x="62.6" y="120.7">- 24 MHz Crystal (SYSBOOT[14:15] = 01b)</text>
<text x="62.6" y="123.3">- CLKOUT1 disabled (SYSBOOT[5] = 0b)</text>
<text x="61.2" y="134.7">with 'DNI', can be removed. Only 16 resistors</text>
<text x="61.2" y="132.1">Half of these resistors, i.e. the ones marked</text>
<text x="61.2" y="137.3">are needed in order to select the default boot</text>
<text x="61.2" y="140">mode. The button above is used to choose an</text>
<text x="61.2" y="142.6">optional SD card boot mode.</text>
<text x="155.8" y="172.4">Only connect EMU2, EMU3 and EMU4 if you plan to use advanced JTAG features</text>
<text x="155.8" y="175">(HS-RTDX, Core Trace, System Trace, etc) of higher end debuggers:</text>
<text x="158.5" y="180.3">- http://processors.wiki.ti.com/index.php/JTAG_Connectors</text>
<text x="158.5" y="182.9">- http://processors.wiki.ti.com/index.php/XDS_Target_Connection_Guide</text>
</g>
<text font-size="2.2" fill="#c90d0c" x="226.8" y="195.2">6/26/2024 7:40 PM</text>
<g font-size="1.7" fill="#808080">
<text x="35.1" y="43.9">SYS_VDD1_3P3V</text>
<text x="219" y="54.5">SYS_VDD1_3P3V</text>
<text x="27.9" y="65.4" transform="rotate(-90 27.9 65.4)">100K, 1%, DNI</text>
<text x="29.6" y="65.4" transform="rotate(-90 29.6 65.4)">100K, 1%</text>
<text x="31.4" y="65.4" transform="rotate(-90 31.4 65.4)">100K, 1%, DNI</text>
<text x="33.2" y="65.4" transform="rotate(-90 33.2 65.4)">100K, 1%, DNI</text>
<text x="34.9" y="65.4" transform="rotate(-90 34.9 65.4)">100K, 1%, DNI</text>
<text x="36.7" y="65.4" transform="rotate(-90 36.7 65.4)">100K, 1%, DNI</text>
<text x="38.4" y="65.4" transform="rotate(-90 38.4 65.4)">100K, 1%, DNI</text>
<text x="40.2" y="65.4" transform="rotate(-90 40.2 65.4)">100K, 1%, DNI</text>
<text x="43.7" y="65.4" transform="rotate(-90 43.7 65.4)">100K, 1%, DNI</text>
<text x="45.5" y="65.4" transform="rotate(-90 45.5 65.4)">100K, 1%, DNI</text>
<text x="47.2" y="65.4" transform="rotate(-90 47.2 65.4)">100K, 1%, DNI</text>
<text x="48.9" y="65.4" transform="rotate(-90 48.9 65.4)">100K, 1%</text>
<text x="50.7" y="65.4" transform="rotate(-90 50.7 65.4)">100K, 1%</text>
<text x="52.4" y="65.4" transform="rotate(-90 52.4 65.4)">100K, 1%</text>
<text x="54.2" y="65.4" transform="rotate(-90 54.2 65.4)">100K, 1%, DNI</text>
<text x="56" y="65.4" transform="rotate(-90 56 65.4)">100K, 1%, DNI</text>
<text x="193.6" y="63.4">C21</text>
<text x="207.7" y="63.4">C22</text>
<text x="156.7" y="69" transform="rotate(-90 156.7 69)">10K, 1%</text>
<text x="160.2" y="69" transform="rotate(-90 160.2 69)">10K, 1%</text>
<text x="163.7" y="69" transform="rotate(-90 163.7 69)">10K, 1%</text>
<text x="167.2" y="69" transform="rotate(-90 167.2 69)">10K, 1%</text>
<text x="193.6" y="67">10uF, 10V</text>
<text x="207.7" y="67">0.1uF, 6.3V</text>
<text x="232.1" y="69" transform="rotate(-90 232.1 69)">10K, 1%</text>
<text x="235.5" y="69" transform="rotate(-90 235.5 69)">10K, 1%</text>
<text x="239" y="69" transform="rotate(-90 239 69)">10K, 1%</text>
<text x="27.9" y="75.9" transform="rotate(-90 27.9 75.9)">R70</text>
<text x="29.6" y="75.9" transform="rotate(-90 29.6 75.9)">R71</text>
<text x="31.4" y="75.9" transform="rotate(-90 31.4 75.9)">R72</text>
<text x="33.2" y="75.9" transform="rotate(-90 33.2 75.9)">R73</text>
<text x="34.9" y="75.9" transform="rotate(-90 34.9 75.9)">R74</text>
<text x="36.7" y="75.9" transform="rotate(-90 36.7 75.9)">R75</text>
<text x="38.4" y="75.9" transform="rotate(-90 38.4 75.9)">R76</text>
<text x="40.2" y="75.9" transform="rotate(-90 40.2 75.9)">R77</text>
<text x="43.7" y="75.9" transform="rotate(-90 43.7 75.9)">R78</text>
<text x="45.5" y="75.9" transform="rotate(-90 45.5 75.9)">R79</text>
<text x="47.2" y="75.9" transform="rotate(-90 47.2 75.9)">R80</text>
<text x="48.9" y="75.9" transform="rotate(-90 48.9 75.9)">R81</text>
<text x="50.7" y="75.9" transform="rotate(-90 50.7 75.9)">R82</text>
<text x="52.4" y="75.9" transform="rotate(-90 52.4 75.9)">R83</text>
<text x="54.2" y="75.9" transform="rotate(-90 54.2 75.9)">R84</text>
<text x="56" y="75.9" transform="rotate(-90 56 75.9)">R85</text>
<text x="156.7" y="75.9" transform="rotate(-90 156.7 75.9)">R86</text>
<text x="160.2" y="75.9" transform="rotate(-90 160.2 75.9)">R87</text>
<text x="163.7" y="75.9" transform="rotate(-90 163.7 75.9)">R88</text>
<text x="167.2" y="75.9" transform="rotate(-90 167.2 75.9)">R89</text>
<text x="204.9" y="74.3">GND</text>
<text x="232.1" y="75.9" transform="rotate(-90 232.1 75.9)">R90</text>
<text x="235.5" y="75.9" transform="rotate(-90 235.5 75.9)">R91</text>
<text x="239" y="75.9" transform="rotate(-90 239 75.9)">R92</text>
<text x="59.4" y="83">LCD_DATA0</text>
<text x="59.4" y="79.5">R69</text>
<text x="69.9" y="79.5">100, 1%</text>
<text x="99.7" y="83">J3</text>
<text x="143.6" y="81.2">MMC0_DAT2</text>
<text x="143.6" y="83">MMC0_CMD</text>
<text x="245.2" y="81.2">MMC0_DAT3</text>
<text x="59.4" y="84.8">LCD_DATA1</text>
<text x="59.4" y="86.5">LCD_DATA2</text>
<text x="59.4" y="88.2">LCD_DATA3</text>
<text x="143.6" y="86.5">MMC0_DAT0</text>
<text x="143.6" y="84.8">MMC0_CLK</text>
<text x="245.2" y="86.5">MMC0_DAT1</text>
<text x="59.4" y="90">LCD_DATA4</text>
<text x="59.4" y="91.8">LCD_DATA5</text>
<text x="59.4" y="93.5">LCD_DATA6</text>
<text x="59.4" y="95.3">LCD_DATA7</text>
<text x="91" y="91.8">GND</text>
<text x="186.5" y="95.8">X5</text>
<text x="204" y="95.8">DM3CS-SF</text>
<text x="245.2" y="90">MMC0_CD</text>
<text x="59.4" y="98.7">LCD_DATA8</text>
<text x="59.4" y="100.5">LCD_DATA9</text>
<text x="176.2" y="100.1">CGND</text>
<text x="218.3" y="100.1">CGND</text>
<text x="224.2" y="97">GND</text>
<text x="59.4" y="102.3">LCD_DATA10</text>
<text x="59.4" y="104.1">LCD_DATA11</text>
<text x="59.4" y="105.7">LCD_DATA12</text>
<text x="59.4" y="107.5">LCD_DATA13</text>
<text x="59.4" y="109.3">LCD_DATA14</text>
<text x="59.4" y="111">LCD_DATA15</text>
<text x="27.9" y="128.5" transform="rotate(-90 27.9 128.5)">100K, 1%</text>
<text x="29.6" y="128.5" transform="rotate(-90 29.6 128.5)">100K, 1%, DNI</text>
<text x="31.4" y="128.5" transform="rotate(-90 31.4 128.5)">100K, 1%</text>
<text x="33.2" y="128.5" transform="rotate(-90 33.2 128.5)">100K, 1%</text>
<text x="34.9" y="128.5" transform="rotate(-90 34.9 128.5)">100K, 1%</text>
<text x="36.7" y="128.5" transform="rotate(-90 36.7 128.5)">100K, 1%</text>
<text x="38.4" y="128.5" transform="rotate(-90 38.4 128.5)">100K, 1%</text>
<text x="40.2" y="128.5" transform="rotate(-90 40.2 128.5)">100K, 1%</text>
<text x="43.7" y="128.5" transform="rotate(-90 43.7 128.5)">100K, 1%</text>
<text x="45.5" y="128.5" transform="rotate(-90 45.5 128.5)">100K, 1%</text>
<text x="47.2" y="128.5" transform="rotate(-90 47.2 128.5)">100K, 1%</text>
<text x="48.9" y="128.5" transform="rotate(-90 48.9 128.5)">100K, 1%, DNI</text>
<text x="50.7" y="128.5" transform="rotate(-90 50.7 128.5)">100K, 1%, DNI</text>
<text x="52.4" y="128.5" transform="rotate(-90 52.4 128.5)">100K, 1%, DNI</text>
<text x="54.2" y="128.5" transform="rotate(-90 54.2 128.5)">100K, 1%</text>
<text x="56" y="128.5" transform="rotate(-90 56 128.5)">100K, 1%</text>
<text x="150.7" y="128.1">SYS_VDD1_3P3V</text>
<text x="177" y="128.1">SYS_VDD1_3P3V</text>
<text x="233.1" y="128.1">SYS_VDD1_3P3V</text>
<text x="164.6" y="137.3">JTAG_TMS</text>
<text x="222.4" y="137.3">JTAG_TRSTN</text>
<text x="27.9" y="139" transform="rotate(-90 27.9 139)">R53</text>
<text x="29.6" y="139" transform="rotate(-90 29.6 139)">R54</text>
<text x="31.4" y="139" transform="rotate(-90 31.4 139)">R55</text>
<text x="33.2" y="139" transform="rotate(-90 33.2 139)">R56</text>
<text x="34.9" y="139" transform="rotate(-90 34.9 139)">R57</text>
<text x="36.7" y="139" transform="rotate(-90 36.7 139)">R58</text>
<text x="38.4" y="139" transform="rotate(-90 38.4 139)">R59</text>
<text x="40.2" y="139" transform="rotate(-90 40.2 139)">R60</text>
<text x="43.7" y="139" transform="rotate(-90 43.7 139)">R61</text>
<text x="45.5" y="139" transform="rotate(-90 45.5 139)">R62</text>
<text x="47.2" y="139" transform="rotate(-90 47.2 139)">R63</text>
<text x="48.9" y="139" transform="rotate(-90 48.9 139)">R64</text>
<text x="50.7" y="139" transform="rotate(-90 50.7 139)">R65</text>
<text x="52.4" y="139" transform="rotate(-90 52.4 139)">R66</text>
<text x="54.2" y="139" transform="rotate(-90 54.2 139)">R67</text>
<text x="56" y="139" transform="rotate(-90 56 139)">R68</text>
<text x="156.5" y="143.4" transform="rotate(-90 156.5 143.4)">R40</text>
<text x="159.9" y="143.4" transform="rotate(-90 159.9 143.4)">4.75K, 1%</text>
<text x="164.6" y="142.6">JTAG_TDO</text>
<text x="164.6" y="139">JTAG_TDI</text>
<text x="238.9" y="143.4" transform="rotate(-90 238.9 143.4)">R41</text>
<text x="242.2" y="143.4" transform="rotate(-90 242.2 143.4)">4.75K, 1%</text>
<text x="40.2" y="147.8">GND</text>
<text x="164.6" y="147.8">JTAG_EMU0</text>
<text x="164.6" y="144.4">JTAG_TCK</text>
<text x="164.6" y="149.6">SYS_RESETN</text>
<text x="222.4" y="147.8">JTAG_EMU1</text>
<text x="164.6" y="153.1">MMC0_CD</text>
<text x="164.6" y="151.3">XDMA_EVENT_INTR0</text>
<text x="222.4" y="151.3">CLKOUT2</text>
<text x="159.3" y="160.1">0.1uF, 6.3V</text>
<text x="159.3" y="158.3">C14</text>
<text x="185.6" y="158.3">C15</text>
<text x="185.6" y="160.1">0.1uF, 6.3V</text>
<text x="235.4" y="158.3" transform="rotate(-90 235.4 158.3)">R39</text>
<text x="238.7" y="158.3" transform="rotate(-90 238.7 158.3)">4.75K, 1%</text>
<text x="27.9" y="165.4">USR3</text>
<text x="38.4" y="165.4">D4</text>
<text x="45.5" y="165.4">LTST-C191KGKT</text>
<text x="155.8" y="165.4">GND</text>
<text x="182.1" y="165.4">GND</text>
<text x="217.2" y="165.4">GND</text>
<text x="234.7" y="165.4">GND</text>
<text x="27.9" y="170.6">USR2</text>
<text x="38.4" y="170.6">D5</text>
<text x="45.5" y="170.6">LTST-C191KGKT</text>
<text x="27.9" y="175.9">USR1</text>
<text x="38.4" y="175.9">D6</text>
<text x="45.5" y="175.9">LTST-C191KGKT</text>
<text x="27.9" y="181.1">USR0</text>
<text x="38.4" y="181.1">D7</text>
<text x="45.5" y="181.1">LTST-C191KGKT</text>
<text x="59.9" y="191.1">R35</text>
<text x="71.5" y="191.1">1K</text>
<text x="77" y="196.9">GND</text>
</g>
<g font-size="1.7" fill="#c90d0c">
<text x="190.8" y="135.6">X4</text>
<text x="190.8" y="156.5">CTI-JTAG</text>
</g>
<g font-size="1.4" fill="#808080">
<text x="183.2" y="81">1</text>
<text x="183.2" y="82.7">3</text>
<text x="187.2" y="81.8">DAT2</text>
<text x="187.2" y="83.5">CMD</text>
<text x="206.2" y="81.7">CD/DAT3</text>
<text x="209" y="83.5">VDD</text>
<text x="215.2" y="81">2</text>
<text x="215.2" y="82.7">4</text>
<text x="95.6" y="84.5">1</text>
<text x="95.6" y="86.3">2</text>
<text x="182.5" y="89.7">11</text>
<text x="183.2" y="84.5">5</text>
<text x="183.2" y="86.3">7</text>
<text x="183.2" y="88">9</text>
<text x="187.2" y="85.3">CLK</text>
<text x="187.2" y="87">DAT0</text>
<text x="187.2" y="88.7">GND_1</text>
<text x="207.5" y="88.7">GND_2</text>
<text x="208.6" y="87">DAT1</text>
<text x="209.2" y="85.3">VSS</text>
<text x="215.2" y="84.5">6</text>
<text x="215.2" y="86.3">8</text>
<text x="215.2" y="88">10</text>
<text x="215.2" y="89.7">12</text>
<text x="182.5" y="91.5">13</text>
<text x="187.2" y="90.5">GND_3</text>
<text x="187.2" y="92.3">GND_4</text>
<text x="193.3" y="90.5">CARD_DETECTION_SWITCH</text>
<text x="188.5" y="137.1">1</text>
<text x="192.4" y="137.8">TMS</text>
<text x="206" y="137.8">TRSTN</text>
<text x="213.5" y="137.1">2</text>
<text x="188.5" y="138.9">3</text>
<text x="188.5" y="140.5">5</text>
<text x="188.5" y="142.3">7</text>
<text x="192.4" y="139.6">TDI</text>
<text x="192.4" y="141.3">TVDD</text>
<text x="192.4" y="143.1">TDO</text>
<text x="206.6" y="143.1">GND1</text>
<text x="207.2" y="139.5">TDIS</text>
<text x="208.4" y="141.3">NC</text>
<text x="213.5" y="138.9">4</text>
<text x="213.5" y="140.5">6</text>
<text x="213.5" y="142.3">8</text>
<text x="187.7" y="147.6">13</text>
<text x="187.7" y="149.4">15</text>
<text x="187.8" y="145.8">11</text>
<text x="188.5" y="144.1">9</text>
<text x="192.4" y="144.9">TCKRTN</text>
<text x="192.4" y="146.6">TCK</text>
<text x="192.4" y="148.3">EMU0</text>
<text x="206.6" y="144.8">GND2</text>
<text x="206.6" y="146.6">GND3</text>
<text x="206.6" y="148.3">EMU1</text>
<text x="213.5" y="144.1">10</text>
<text x="213.5" y="145.8">12</text>
<text x="213.5" y="147.6">14</text>
<text x="213.5" y="149.4">16</text>
<text x="187.7" y="151">17</text>
<text x="187.7" y="152.8">19</text>
<text x="192.4" y="150.1">SRST</text>
<text x="192.4" y="151.9">EMU2</text>
<text x="192.4" y="153.6">EMU4</text>
<text x="206.6" y="150">GND4</text>
<text x="206.6" y="151.8">EMU3</text>
<text x="206.6" y="153.6">GND5</text>
<text x="213.5" y="151">18</text>
<text x="213.5" y="152.8">20</text>
</g>
</svg>
